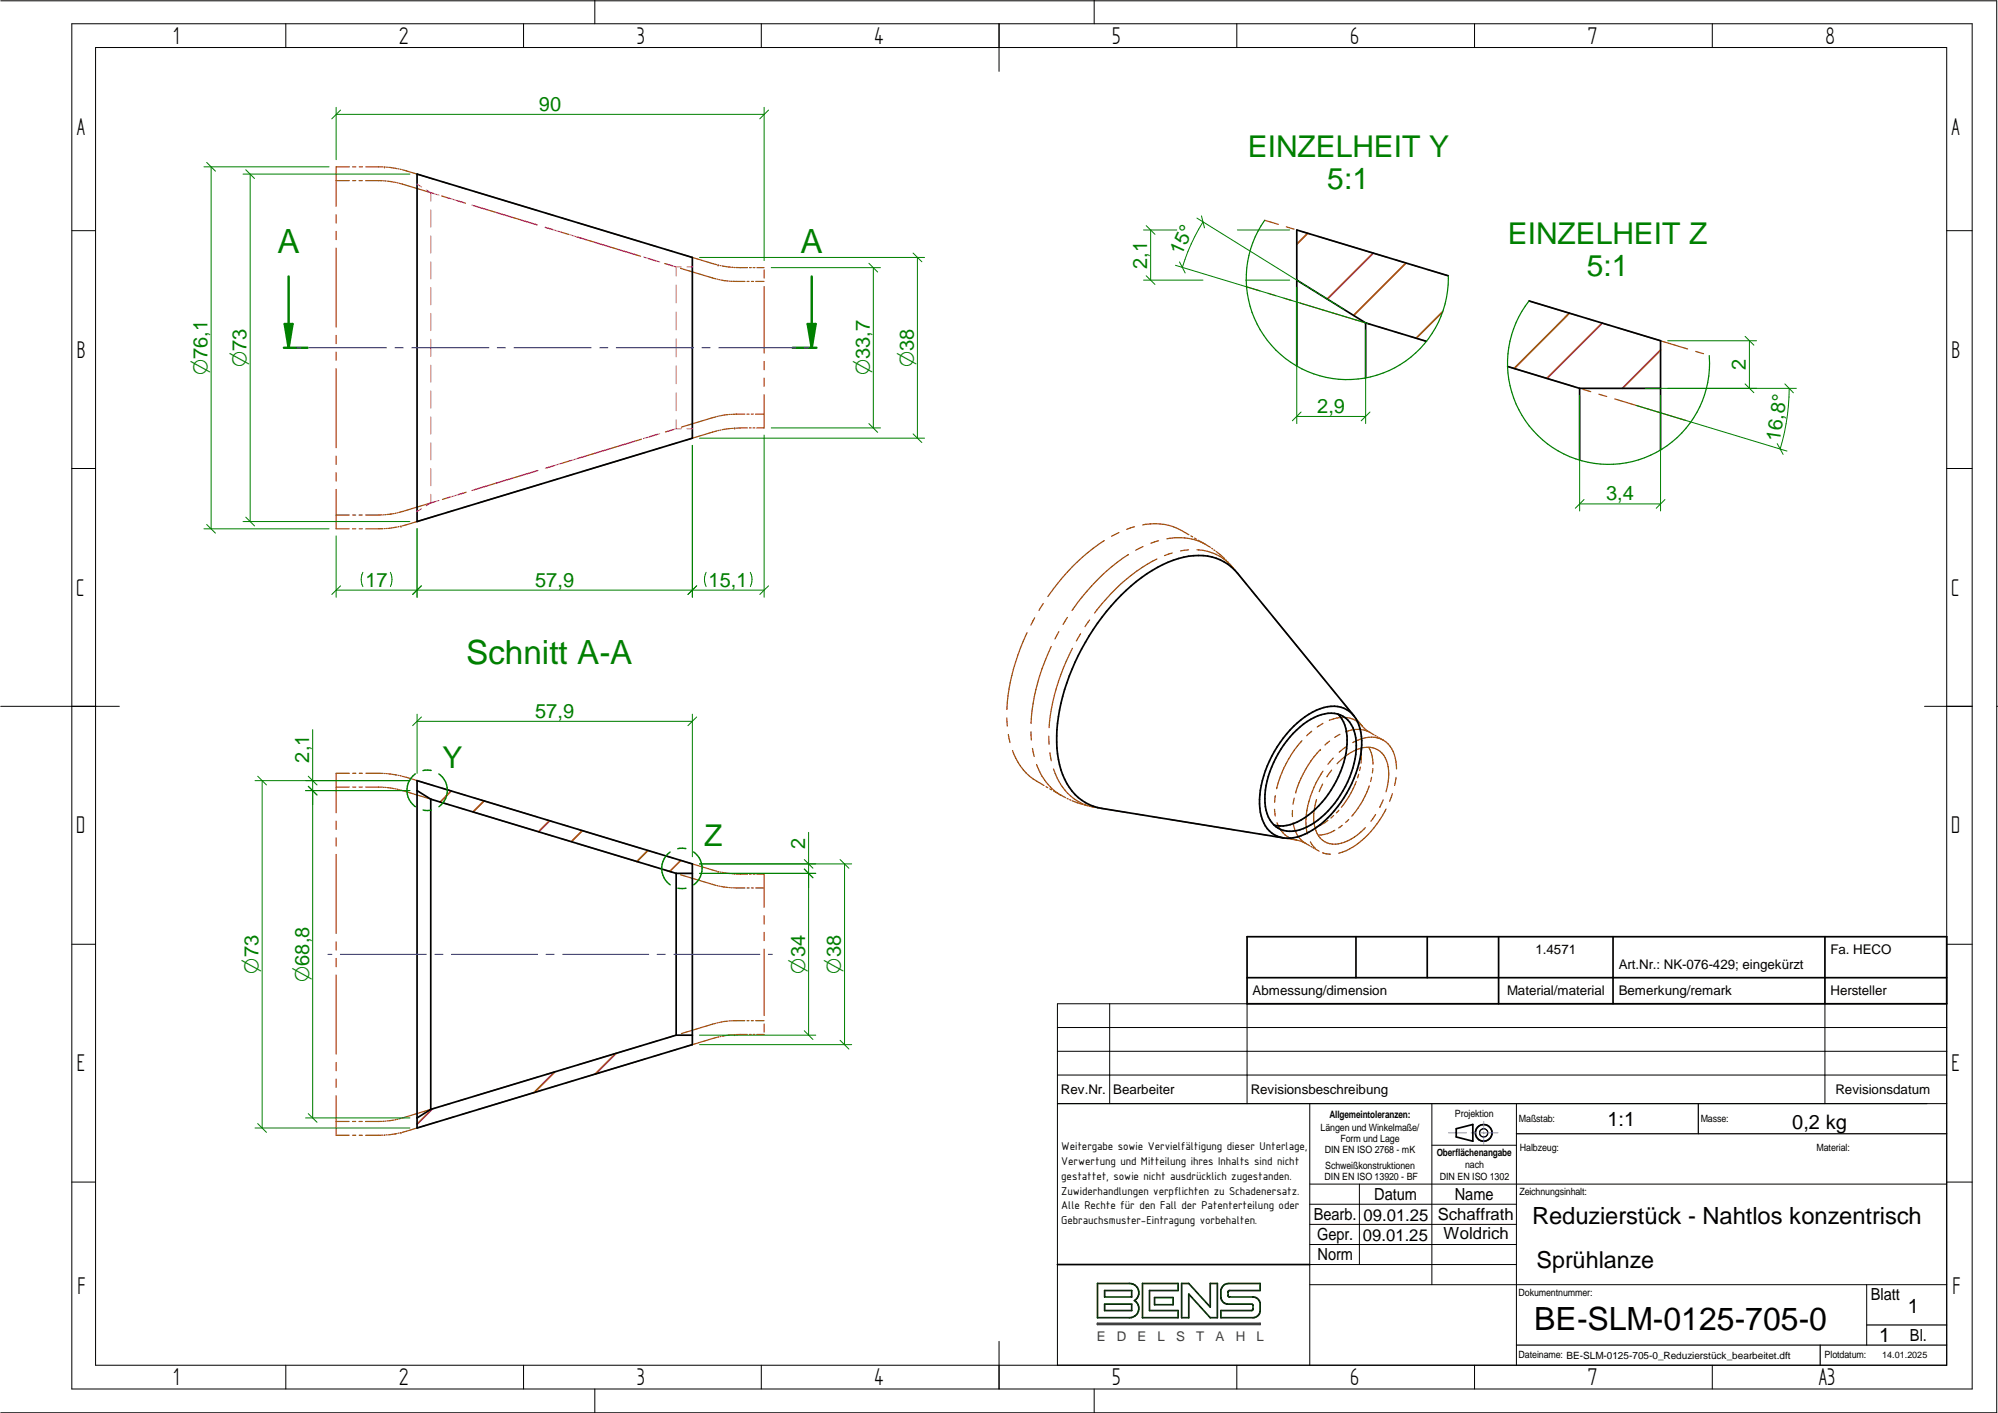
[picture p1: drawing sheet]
<svg xmlns="http://www.w3.org/2000/svg" width="420mm" height="297mm" viewBox="0 0 420 297" stroke-linecap="round" stroke-linejoin="round" font-family="sans-serif">
<g fill="none" stroke="#000" stroke-width=".21">
<path d="M.2 .2h419.7v296.8h-419.7M15.1 5h399.6v287h-399.6zM20.1 10h389.3v277h-389.3zM60.1 5v5M110.1 5v5M125.1 0v5M160.1 5v5M210.1 5v10M230.1 0v5M260.1 5v5M310.1 5v5M360.1 5v5"/>
<path d="M15.1 48.5h5M409.4 48.5h5.3M15.1 98.5h5M409.4 98.5h5.3M.2 148.5h24.9M404.7 148.5h10M419.9 148.5h.2M15.1 198.5h5M409.4 198.5h5.3M222.4 216h187M233.4 211v21M262.2 211v21"/>
<path d="M383.8 211v21M409.4 211h-187v76M222.4 232h187M222.4 226h187M222.4 221h187M275.4 232v55M301.1 232v38.1M318.9 232v55M15.1 248.5h5M275.4 253.2h43.5M275.4 257.4h43.5M275.4 248.9h134"/>
<path d="M285.9 248.9v16.9M301.1 240.7h17.8M409.4 248.5h5.3M275.4 270.1h134M275.4 261.6h43.5M275.4 265.8h43.5M392.5 270.1v12.7M60.1 287v5M110.1 287v5M125.1 292v5M160.1 287v5M210.1 282v10"/>
<path d="M230.1 292v5M260.1 287v5M310.1 287v5M360.1 287v5"/>
</g>
<g fill="none" stroke="#000" stroke-width=".25">
<path d="M318.9 238.3h90.5M357.1 232v6.3M392.5 278.5h16.9M318.9 282.8h90.5M382.8 282.8v4.2"/>
<circle cx="312" cy="238.1" r=".87"/>
</g>
<g fill="none" stroke="#000" stroke-width=".36">
<path d="M87.7 36.6l57.9 17.5v38l-57.9 17.5zM271.9 154.2a12.1 12.1 0 0 1 8.1-4.3 5.1 5.1 0 0 1 5 4.4 18.4 18.4 0 0 1-3.7 13.8 15.4 15.4 0 0 1-8.7 6.5 5.2 5.2 0 0 1-6.4-4.3 18.4 18.4 0 0 1 3.7-13.7zM272 152.7a12.9 12.9 0 0 1 8.6-4.2 5.7 5.7 0 0 1 5.4 4.6 19.1 19.1 0 0 1-2.8 13.6 19.1 19.1 0 0 1-10.4 9.2 5.8 5.8 0 0 1-7.6-4.4 19.2 19.2 0 0 1 2.8-13.6l1.9-2.8zM281.4 150.1a8.5 8.5 0 0 1 1.8 7.3 21.2 21.2 0 0 1-10.4 15.4l-1.5 .6-1.4 .2-2-.2M284.7 150.4l-24.4-29.9a10.8 10.8 0 0 0-11.4-3.4 30.1 30.1 0 0 0-15.2 10.3 46.8 46.8 0 0 0-11.4 26 18.5 18.5 0 0 0 3.2 12.9 10.1 10.1 0 0 0 6.2 3.6l38.1 6.2M306.2 237.3l3.5-.9v3.5l-3.5-.9zM222.4 265.8h53"/>
<circle cx="312" cy="238.2" r="1.75"/>
</g>
<path d="M304.6 238.1h3.8M309.4 238.1h.9M311.2 238.1h3.8M312 235.7v1.8M312 237.9v.4M312 238.8v1.8" fill="none" stroke="#229aff" stroke-width=".21"/>
<path d="M230.8 269.8h6.7a1.94 1.94 0 0 1 1.9 1.4 1.94 1.94 0 0 1-.8 2.2 1.95 1.95 0 0 1 .8 2.2 1.95 1.95 0 0 1-1.9 1.4h-6.7zM232.3 274.2h5.7v1.3h-5.7zM232.3 271.3h5.7v1.3h-5.7zM240.3 269.8h7.4v1.5h-6v4.2h6v1.5h-7.4zM242.8 272.8h3.9v1.5h-3.9zM248.5 269.8h1.5l4.5 5v-5h1.5v7.2h-1.5l-4.5-5v5h-1.5zM257.1 270.4a1.55 1.55 0 0 1 1.3-.6h6.6v1.5h-6.5l-.3 .3v.8l.3 .2h5l.6 .2 .6 .4a2.72 2.72 0 0 1 .3 2.3l-.3 .9-.9 .6h-7.1v-1.5h6.5l.3-.3v-.8l-.3-.2h-5l-.6-.2-.5-.4a3.4 3.4 0 0 1-.2-2.9z" fill="none" stroke="#004000" stroke-width=".36"/>
<path d="M230.8 278.2h34.2v.2h-34.2z" fill="none" stroke="#3f3f3f" stroke-width=".36"/>
<g fill="none" stroke="#9f5000" stroke-width=".25">
<path d="M70.7 38h2.7M73.5 35.1h-2.8v8.3M74.2 38h.6M74.2 35.1h.6M75.5 38h.7M75.6 35.1h.6M76.9 38h3.5M76.9 35.1h3.7M80.6 38h.2M80.8 35.1h.2M80.8 35.1h.1M81 38l.2 .1"/>
<path d="M81.3 35.1l.2 .1M81.4 38.1l1.5 .2M81.7 35.2l1.8 .3M83.2 38.3l.1 .1M83.5 38.4l.2 .1M83.7 35.5h.2M83.9 38.5l7.3 2.2M84.2 35.6h.2M84.6 35.7l6.6 2M92.9 38.2l1.7 .5M96.3 39.2l1.6 .5M70.7 45.1v1.8"/>
<path d="M70.7 48.6v1.8M70.7 52.2v16.5M92.9 41.2l1.6 .5M96.2 42.2l1.7 .5M99.6 43.2l13.4 4.1M99.6 40.2l13.4 4.1M114.6 47.8l1.7 .5M114.7 44.8l1.7 .5M118 48.8l1.6 .5M118.1 45.8l1.6 .5M121.3 49.8l13.4 4.1M121.4 46.8l13.4 4"/>
<path d="M136.4 54.4l1.7 .5M136.5 51.4l1.6 .5M139.8 55.4l1.6 .5M139.8 52.4l1.7 .5M143.1 56.4l7.5 2.2M143.2 53.4l7.5 2.2M150.8 58.7h.1M151 55.7h.1M151 55.7l.2 .1M151.2 58.8h.1M151.4 55.8l.2 .1M151.5 58.8l1.6 .3"/>
<path d="M151.9 55.9l1.7 .3M153.3 59.1h.2M153.7 59.1h.1M153.9 56.2h.2M154.1 59.1l2.5 .1M154.3 56.2h.2M154.5 56.2h.1M154.8 56.2l2.4 .1M157.1 59.2h.4M157.6 56.3h.4M158 59.2h.4M158.4 56.3h.4"/>
<path d="M158.9 59.2h1.8M159.2 56.3h1.5M160.7 56.7v1.8M70.7 70.5v1.7M70.7 74v1.7M70.7 77.5v16.6M160.7 60.2v14M160.7 76v1.7M160.7 79.5v1.7M70.7 95.9v1.7M70.7 99.4v1.7M113.1 98.9l-13.4 4.1"/>
<path d="M116.5 97.9l-1.7 .5M119.8 96.9l-1.6 .5M120.6 99.7l-1.7 .5M134.9 92.3l-13.4 4.1M135.7 95.1l-13.4 4.1M138.2 91.3l-1.6 .5M139 94.1l-1.6 .5M141.6 90.3l-1.7 .5M142.4 93.1l-1.7 .5M150.5 87.6l-7.2 2.2M150.7 90.6l-6.6 2M150.9 87.5l-.1 .1"/>
<path d="M151.2 90.5h-.3M151.3 87.4l-.2 .1M151.6 90.4h-.2M153 87.2l-1.5 .2M153.4 87.1h-.1M153.6 90.1l-1.8 .2M153.8 87.1h-.1M154.1 90l-.3 .1M154.5 90h-.2M154.5 90h.1M156.6 87.1h-2.5M157.1 87.1h.4"/>
<path d="M157.2 90h-2.5M157.6 90h.4M158 87.1h.4M158.4 90h.3M158.9 87.1h1.8M160.7 83v7h-1.6M70.7 102.9v8.3h2.7M70.7 108.3h2.7M74.1 108.3h.7M74.1 111.2h.7M75.5 108.3h.7M75.5 111.2h.7"/>
<path d="M80.4 108.2l-3.5 .1M80.5 111.1l-3.6 .1M80.6 108.2h.2M80.8 111.1h.2M81.2 108.2h-.2M81.4 111.1h-.2M82.9 108l-1.5 .2M83.3 107.9h-.2M83.5 110.8l-1.8 .3M83.7 107.8h-.2M83.9 110.7h-.2M84.3 110.6h.1"/>
<path d="M84.3 110.6l-.2 .1M91.3 105.5l-7.4 2.2M92.1 108.3l-7.5 2.3M94.7 104.5l-1.7 .5M95.5 107.3l-1.7 .5M98 103.5l-1.6 .5M98.8 106.3l-1.6 .5M113.9 101.7l-13.4 4M117.3 100.7l-1.7 .5M232.2 113.6a42.3 42.3 0 0 0-11.8 11.8M235.3 112l-1.5 .7M237.3 116.6a42.1 42.1 0 0 0-11.9 11.7"/>
<path d="M238.6 110.7l-1.7 .6M240.3 110.3a12.1 12.1 0 0 1 9.7 2.1M240.4 114.9l-1.6 .8M243.3 117.5a37.8 37.8 0 0 0-13.1 11.4M243.6 113.7l-1.6 .5M245.4 113.3a12 12 0 0 1 8.1 1.1M246.5 116.2l-1.6 .6M249.9 115.6l-1.6 .2M250.4 112.6l.4 .3M251.2 113.1l.4 .2M251.7 115.6a10.2 10.2 0 0 1 7.6 3.8l2.8 3.4M252 113.6l1.5 .8"/>
<path d="M253.5 114.4l1 .7M254.8 115.3l.2 .1M255.3 115.6l.2 .1M255.7 115.9l1.8 1.5M257.7 117.7l.2 .2M258.2 118.1l.1 .2M258.6 118.5l.7 .9M216 133a42.2 42.2 0 0 0-4.3 16.1M217.6 129.9l-.8 1.5M219.4 126.9l-.9 1.4M221.1 135.9a43 43 0 0 0-4.3 16.2M222.7 132.8l-.9 1.5"/>
<path d="M224.5 129.8l-.9 1.5M225.5 136.3a43.7 43.7 0 0 0-4.9 16.7M227.2 133.2l-.9 1.5M229.1 130.3l-.9 1.4M263.2 124.2l1.1 1.3M265.4 126.9l1.1 1.3M267.7 129.6l8.8 10.8M211.7 150.9l.1 1.8M212 154.4l.4 1.7M212.9 157.8a12.2 12.2 0 0 0 6.7 7.3M216.8 153.8l.1 1.8M217.1 157.3l.4 1.7"/>
<path d="M220.5 154.7l.1 1.8M220.8 158.2l.3 1.7M273.8 155.7a23.9 23.9 0 0 0-5.3 10.1M275.8 153.7l-1 1M277.6 141.8l1.1 1.3M277.7 157.6a22.9 22.9 0 0 0-5.2 8.9M277.7 157.5h.1M278.2 152.1l-1.2 .7M279.5 151.4a6.2 6.2 0 0 1 5.8 .2M279.6 155.8l-1 .8M279.8 144.5l1.1 1.3M280.4 159.4l-1.2 1.3"/>
<path d="M281.8 154.4l-1.1 .6M282 147.2l4.5 5.4M283 157l-1.4 1.1M283 153.8a6.1 6.1 0 0 1 5 .1M285.4 151.7h.1M285.5 151.7v.1M285.6 151.8l.4 .4M286.1 152.2v.1M286.2 157.3l.1 1.5-.1 1.6M286.2 152.3v.1M286.3 152.4l.2 .2M286.5 152.6l.2 .3"/>
<path d="M286.8 152.9v.1M286.9 153.1h.1M287 153.2l.4 .4M287.5 153.6h.1M287.7 153.7h.1M287.8 153.8l.2 .1M287.8 157.1l.6 1.1 .3 2.4M288 153.9l.9 .6M289.1 154.6l.3 .1M289.6 154.9l.2 .1M290 155.1l.9 .5M290.9 155.6a6.6 6.6 0 0 1 2.8 6"/>
<path d="M290.9 155.6a6.6 6.6 0 0 0-6.4 .5M218 160.7a12.2 12.2 0 0 0 5.1 6.5l-1.6-.9M220 165.4l.3 .2M220.8 165.8l.3 .2M221.5 161.6a11.5 11.5 0 0 0 5.7 7.1M223.1 167.2l1 .5M224.4 167.9l.2 .1M224.9 168.1l.3 .1M225.5 168.3l2.2 .8M227.4 168.8h.1M227.6 168.9l.1 .1M227.9 169l1 .4"/>
<path d="M228 169.2l.2 .1M228.5 169.4h.3M229.1 169.5l1.1 .2M229.1 169.5h.1M229.4 169.5l.1 .1M229.7 169.6l.5 .1M230.2 169.7l6.9 1.1M238.9 171.1l1.7 .3M242.3 171.7l1.7 .3M245.8 172.2l13.8 2.3M261.3 174.8l1.7 .2M264.8 175.3l1.7 .3"/>
<path d="M268 170.1l.2 1.4M268.2 167.2l-.2 1.5M268.2 175.9l4.4 .7M268.6 173a5.2 5.2 0 0 0 4 3.6M271.8 170.4v1.3M271.9 173a6 6 0 0 0 3.5 4.8M272.2 167.8l-.3 1.3M272.5 166.5h.1M272.6 176.6l.3 .1M273 176.7h.1M273.2 176.7h.1M273.3 176.8l.6 .2"/>
<path d="M274 177h.1M274.1 177.1h.1M274.3 177.2l.3 .1M275.6 177l1 1.4M275.7 177.9l.2 .2M276.1 178.2l.2 .1M276.5 178.4l.9 .5M276.8 168.1a10.9 10.9 0 0 0-.3 5.9M278.1 179.3l1.7 .3M278.1 164.8l-.7 1.6M278.2 162.1a18.5 18.5 0 0 0-3.4 12.7l.1 .5M279.2 172.5l-1.3 .9-1.4 .6"/>
<path d="M280 161.9l-1 1.4M280.4 171.4l-.5 .6M280.7 174.5l-1.6 .8-1.9 .2M281.2 160.5a9.5 9.5 0 0 1 6.9-3.4 4.4 4.4 0 0 1 3.8 4.1l.1 2.3-.5 3M281.5 170.3l-.5 .6M282.2 173.5l-.7 .6M283.6 172.3l-.6 .6M285.2 164.3l-1.6 3.2-1.5 2.2M285.7 162.8l-.2 .7M286.1 161.2l-.2 .8M287.1 174a9.5 9.5 0 0 1-6.9 3.4 4.1 4.1 0 0 1-3.7-3.4M287.9 165.2a18.9 18.9 0 0 1-3.6 6.4"/>
<path d="M288.4 163.4l-.2 .9M288.7 161.6l-.1 .9M289.3 171.2l-1 1.5M290.9 168.1l-.7 1.6M291.5 170.1a18.4 18.4 0 0 1-9.1 9l-.9 .3M292.8 166.8l-.6 1.7M293.6 163.4l-.3 1.7"/>
</g>
<g fill="none" stroke="#f0f" stroke-width=".25">
<path d="M87.7 38.7l1 .6M89.7 39.9l.9 .6M90.6 40.5v1.8M90.6 44.2v3.6M90.6 49.6v3.6M90.6 55v3.6M90.6 40.5l1.7 .5M94.1 41.6l3.4 1M99.2 43.1l3.4 1.1M104.4 44.7l3.4 1M109.5 46.2l3.5 1.1M114.7 47.8l3.4 1"/>
<path d="M119.9 49.4l3.4 1M125 50.9l3.4 1.1M130.2 52.5l3.4 1M135.3 54l3.4 1.1M140.5 55.6l1.7 .5M142.2 56.1h1.1M142.2 56.1v1.9M142.2 59.9v3.8M144.5 56.1h1.1M90.6 60.5v3.6M90.6 65.9v3.6M90.6 71.3v3.6"/>
<path d="M90.6 76.8v3.6M142.2 65.6v3.7M142.2 71.2v3.8M142.2 76.9v3.8M90.6 82.2v3.6M90.6 87.6v3.6M90.6 93.1v3.6M90.6 98.5v3.6M112.9 99l-3.4 1M118.1 97.4l-3.4 1M123.2 95.8l-3.4 1.1M128.4 94.3l-3.4 1"/>
<path d="M133.6 92.7l-3.5 1.1M138.7 91.2l-3.4 1M142.2 82.6v3.7M142.2 88.2v1.9M142.2 90.1h1.1M142.2 90.1l-1.7 .5M144.5 90.1h1.1M88.6 106.9l-.9 .6M90.6 103.9v1.8M90.6 105.7l-1 .6M92.3 105.2l-1.7 .5M97.5 103.7l-3.5 1"/>
<path d="M102.6 102.1l-3.4 1M107.8 100.5l-3.5 1.1"/>
</g>
<path d="M170.7 58.1v15h-4M60.7 73.1h4" fill="none" stroke="#008000" stroke-width=".51"/>
<path d="M169.9 68.1h1.6l-.8 5z" fill="#008000"/>
<path d="M60.7 58.1v15M169.9 68.1h1.6l-.8 5z" fill="none" stroke="#008000" stroke-width=".51"/>
<path d="M59.9 68.1h1.6l-.8 5z" fill="#008000"/>
<path d="M59.7 73.1h1M59.9 68.1h1.6l-.8 5zM170.7 73.1h1" fill="none" stroke="#008000" stroke-width=".51"/>
<g fill="none" stroke="#f00" stroke-width=".36">
<path d="M275 49l-2.3 2.3M288.8 53.2l-9.7 9.7M295.7 55.3l-11 11M303.4 65.6l-5.6 5.5M330 65.8l-11.6 11.7M336.9 67.9l-11.6 11.6M349.2 73.6l-8 8M94.9 166.3l-2.3 2.3M101.8 168.4l-2.3 2.3M115.6 172.5l-2.3 2.4M122.5 174.6l-2.3 2.3M136.3 178.8l-2.4 2.3"/>
<path d="M143.2 180.9l-2.4 2.3M90.9 233.1l-3.2 3.2M116.7 225.3l-4.4 4.4M129.5 221.4l-4.3 4.4"/>
</g>
<g fill="none" stroke="#9f5000" stroke-width=".25">
<path d="M266 46.3l2.8 .9M270.5 47.7l1.6 .5M273.8 48.7l1.7 .5M277.2 49.7l14.6 4.4M293.5 54.6l1.7 .5M296.9 55.6l1.6 .6M300.2 56.7l4.4 1.3M262.2 60.3l2.8 .9M266.6 61.7l1.7 .5M270 62.7l1.6 .5M273.3 63.7l14.9 4.5M289.9 68.7l1.7 .5"/>
<path d="M293.3 69.7l1.6 .5M296.6 70.7l3.4 1.1M317 77l14.2 4.3M321.6 63.3l10.3 3.1M333.6 66.9l1.6 .5M336.9 67.9l1.7 .5M340.3 68.9l14.6 4.5M356.6 73.9l1.6 .5M332.9 81.9l1.6 .4M336.2 82.9l1.7 .5M339.6 83.9l14.8 4.5M70.7 172.6v1.7"/>
<path d="M70.7 176.1v1.7M70.7 179.6v16.6M70.7 165.5h2.7M73.5 162.6h-2.8v8.3M74.2 165.5h.6M74.2 162.6h.6M75.5 165.5h.7M75.6 162.6h.6M76.9 165.5h3.5M76.9 162.6h3.7M80.6 165.5h.2M80.8 162.6h.2"/>
<path d="M81 165.5h.2M81.3 162.6h.2M81.4 165.6l1.5 .2M81.7 162.7l1.8 .2M83.2 165.8l.1 .1M83.5 165.9h.2M83.7 163h.2M83.9 166l7.3 2.2M84.2 163.1h.2M84.6 163.2l6.6 2M92.9 168.7l1.6 .5M92.9 165.7l1.7 .5"/>
<path d="M96.2 169.7l1.7 .5M96.3 166.7l1.6 .5M99.6 170.7l13.4 4.1M99.6 167.7l13.4 4M114.6 175.3l1.7 .5M114.7 172.3l1.7 .5M118 176.3l1.6 .5M118.1 173.3l1.6 .5M121.3 177.3l13.4 4.1M121.4 174.3l13.4 4.1M136.5 178.9l1.6 .4M139.8 179.9l1.7 .5"/>
<path d="M70.7 198v1.7M136.4 181.9l1.7 .5M139.8 182.9l1.6 .5M143.1 183.9l7.5 2.2M143.2 180.9l7.5 2.2M150.8 186.2h.1M151 183.2h.1M151 183.2h.2M151.2 186.3h.1M151.4 183.3h.2M151.5 186.3l1.6 .3M151.9 183.4l1.7 .2"/>
<path d="M153.3 186.6h.2M153.7 186.6h.1M153.9 183.7h.2M154.1 186.6l2.5 .1M154.3 183.7h.2M154.5 183.7h.1M154.8 183.7l2.4 .1M157.1 186.7h.4M157.6 183.8h.4M158 186.7h.4M158.4 183.8h.4M158.9 186.7h1.8"/>
<path d="M159.2 183.8h1.5v6.9M160.7 192.5v1.7M160.7 196v1.7M160.7 199.5v14M70.7 201.5v1.7M70.7 205v16.6M134.9 219.8l-13.4 4.1M138.2 218.8l-1.6 .5M141.6 217.8l-1.7 .5M150.5 215.1l-7.2 2.2M150.7 218.1l-6.6 2M150.9 215l-.1 .1"/>
<path d="M151.2 218h-.3M151.3 214.9l-.2 .1M151.6 217.9h-.2M153 214.7l-1.5 .2M153.4 214.6h-.1M153.6 217.6l-1.8 .2M153.8 214.6h-.1M154.1 217.5l-.3 .1M154.5 217.5h-.2M154.5 217.5h.1M156.6 214.6h-2.5M157.1 214.6h.4"/>
<path d="M157.2 217.5h-2.5M157.6 217.5h.4M158 214.6h.4M158.4 217.5h.3M158.9 214.6h1.8M159.1 217.5h1.6M160.7 215.3v1.7M70.7 223.4v1.7M70.7 226.8v1.8M70.7 230.4v8.3h2.7M70.7 235.8h2.7M74.1 235.8h.7"/>
<path d="M74.1 238.7h.7M75.5 235.8h.7M75.5 238.7h.7M80.4 235.7l-3.5 .1M80.5 238.6l-3.6 .1M80.6 235.7h.2M81 235.7h.2M81 238.6h-.2M81.4 238.6h-.2M82.9 235.4l-1.5 .2M83.3 235.4h-.2M83.5 238.3l-1.8 .2"/>
<path d="M83.7 235.3h-.2M83.9 238.2h-.2M84.3 238.1h.1M84.3 238.1h-.2M91.3 233l-7.4 2.2M92.1 235.8l-7.5 2.2M94.7 232l-1.7 .5M95.5 234.8l-1.7 .5M98 231l-1.6 .5M98.8 233.7l-1.6 .6M113.1 226.4l-13.4 4M113.9 229.2l-13.4 4"/>
<path d="M116.5 225.4l-1.7 .5M117.3 228.2l-1.7 .5M119.8 224.4l-1.6 .5M120.6 227.2l-1.7 .5M135.7 222.6l-13.4 4.1M139 221.6l-1.6 .5M142.4 220.6l-1.7 .5"/>
</g>
<g fill="none" stroke="#000" stroke-width=".36">
<path d="M272.7 58.9l14.5 9M304.6 58l-31.9-9.7v28.6M287.2 67.9v11.5M287.2 67.9l12.8 3.9M317 77l15.2 4.6M321.6 63.3l27.6 8.3v23M332.2 81.6h17M332.2 81.6v15.1M87.7 164.1l57.9 17.5v38l-57.9 17.5zM87.7 166.2l2.9 1.8M90.6 168v65.2M90.6 168l51.6 15.6"/>
<path d="M142.2 183.6v34M142.2 183.6h3.4M262.2 196.9h147.2v14.1h-147.2zM285.1 196.9v8.6M300.1 196.9v8.6M315.1 196.9v14.1M339.2 196.9v14.1M383.8 196.9v14.1M142.2 217.6h3.4M142.2 217.6l-51.6 15.6M262.2 205.5h147.2M90.6 233.2l-2.9 1.8"/>
</g>
<g fill="none" stroke="#008000" stroke-width=".21">
<path d="M42.9 35.1h26.3M43.5 34.1l1.8 1.9M44.4 35.1v76.1M51.1 36.6h35.1M51.7 35.7l1.8 1.8M52.6 36.6v73M70.7 24h90M70.7 22.6v11M71.6 23.1l-1.8 1.9M160.7 22.6v32.2M161.6 23.1l-1.8 1.9M147.1 54.1h47.3"/>
<path d="M162.2 56.3h23M182.7 55.4l1.9 1.8M183.7 56.3v33.7M192 53.2l1.9 1.8M192.9 54.1v38M240.5 48.3h7M240.5 58.9h12.5M241 47.4l1.9 1.9M241 58l1.9 1.8M242 48.3v10.6M247.2 55.8l40.4 12.2M248 55.1l1.2 2.3"/>
<path d="M251.7 45.8l31 19.3M252.7 45.4l.6 2.5M253 46.7l-1.7 3a38.4 38.4 0 0 0-2.7 6.5M260.2 48.3h11M262 58.9h9.2M272.7 60.4v28.6M287.2 69.4v19.6M350.7 71.6h18.7M367 70.7l1.8 1.9M367.9 71.6v10M145.6 93.6v32M147.1 92.1h47.3"/>
<path d="M160.7 91.5v34.1M162.2 90h23M182.7 89l1.9 1.9M192 91.2l1.9 1.8M272.7 87.5h14.5M273.6 86.6l-1.8 1.9M288.1 86.6l-1.9 1.9M332.2 83.1v24.3M344.1 85.2l31.7 9.6M346 81.6h31.8M349.2 83.1v24.3M367 80.7l1.8 1.8"/>
<path d="M373.7 93.3l1.3 2.2M375.3 80.7l1.8 1.9M376.2 81.6l-.3 5.6a43 43 0 0 1-1.6 7.2M42.9 111.2h26.3M43.5 110.3l1.8 1.8M51.1 109.6h35.1M51.7 108.7l1.8 1.9M70.7 112.7v12.9M87.7 111.1v14.5M332.2 105.9h17M333.1 105l-1.8 1.8M350.1 105l-1.8 1.8"/>
<path d="M70.7 124.1h90M71.6 123.1l-1.8 1.9M76.3 120.3a3.3 3.3 0 0 0 0 3M82.1 120.3l.3 1.5-.3 1.5M88.6 123.1l-1.8 1.9M146.5 123.1l-1.8 1.9M148.5 120.3a3.3 3.3 0 0 0 0 3M157.8 120.3a3.3 3.3 0 0 1 0 3M161.6 123.1l-1.8 1.9M65.8 153.4v81.6M87.7 150.1v12.5M87.7 151.6h57.9"/>
<path d="M88.6 150.7l-1.8 1.8M145.6 150.1v30M146.5 150.7l-1.8 1.8M53.6 164.1h32.6M54.2 163.2l1.8 1.8M55.1 164.1v73M64.3 166.2h21.9M64.8 165.3l1.9 1.8M64.8 163.2l1.9 1.8M170 175v42.6M147.1 183.6h24.4M147.1 181.6h32"/>
<path d="M169.1 182.7l1.9 1.8M169.1 180.7l1.9 1.8M176.7 180.7l1.8 1.8M177.6 181.6v38M147.1 217.6h24.4M147.1 219.6h32M169.1 216.7l1.9 1.8M176.7 218.7l1.8 1.8M53.6 237.1h32.6M54.2 236.2l1.8 1.8M64.3 235h21.9M64.8 234.1l1.9 1.8"/>
</g>
<g fill="none" stroke="#00f" stroke-width=".21">
<path d="M62.4 73.1h.9M65.1 73.1h16.2M83.1 73.1h1.7M86.6 73.1h16.2M104.6 73.1h1.7M108.1 73.1h16.2M126.1 73.1h1.7M129.6 73.1h16.2M147.6 73.1h1.7M151.1 73.1h16.3M169.1 73.1h.9M68.9 200.6h.9"/>
<path d="M71.6 200.6h18.1M91.4 200.6h1.8M94.9 200.6h18.1M114.8 200.6h1.8M118.3 200.6h18.1M138.2 200.6h1.7M141.7 200.6h18.1M161.6 200.6h.8"/>
</g>
<path d="M87.3 162.7a4.2 4.2 0 0 0 .1 6.9M89 170.3l1 .1 .7-.1M90.7 162h-1.7M92.3 162.7a4.2 4.2 0 0 1 0 6.9M140.9 179.1a4.2 4.2 0 0 0 0 6.9M144.2 178.4h-1.7M145.8 179.1a4.2 4.2 0 0 1 .1 6.9M142.5 186.7h1.8" fill="none" stroke="#008000" stroke-width=".3"/>
<path d="M265.9 46.3a21.2 21.2 0 0 0 11.3 32.6 21.2 21.2 0 0 0 27.4-20.9M321.5 63.3a21.2 21.2 0 0 0 10.6 33.4 21.2 21.2 0 0 0 27.3-22" fill="none" stroke="#008000" stroke-width=".25"/>
<g font-size="7" fill="#008000">
<text x="58.4" y="53.3">A</text>
<text x="168.3" y="53.3">A</text>
<text x="98" y="139.6">Schnitt A-A</text>
</g>
<text font-size="6.7" x="322.6" y="279.6">BE-SLM-0125-705-0</text>
<g font-size="6.3" fill="#008000">
<text x="262.4" y="33">EINZELHEIT Y</text>
<text x="279.1" y="39.7">5:1</text>
<text x="317.1" y="51.2">EINZELHEIT Z</text>
<text x="333.7" y="58">5:1</text>
<text x="93.1" y="161.4">Y</text>
<text x="148.1" y="177.8">Z</text>
</g>
<g font-size="5.8">
<text x="36.4" y="9.2">1</text>
<text x="83.9" y="9.2">2</text>
<text x="133.9" y="9.2">3</text>
<text x="183.9" y="9.2">4</text>
<text x="233.9" y="9.2">5</text>
<text x="283.9" y="9.2">6</text>
<text x="333.9" y="9.2">7</text>
<text x="383.9" y="9.2">8</text>
<text x="16.1" y="28.4">A</text>
<text x="410.4" y="28.4">A</text>
<text x="16.1" y="75.2">B</text>
<text x="410.4" y="75.2">B</text>
<text x="16" y="125.2">C</text>
<text x="410.3" y="125.2">C</text>
<text x="16" y="175.2">D</text>
<text x="410.3" y="175.2">D</text>
<text x="16.1" y="225.2">E</text>
<text x="410.4" y="225.2">E</text>
<text x="16.3" y="271.9">F</text>
<text x="410.6" y="271.9">F</text>
<text x="36.4" y="291.2">1</text>
<text x="83.9" y="291.2">2</text>
<text x="133.9" y="291.2">3</text>
<text x="183.9" y="291.2">4</text>
<text x="233.9" y="291.2">5</text>
<text x="283.9" y="291.2">6</text>
<text x="333.9" y="291.2">7</text>
<text x="382.4" y="291.2">A3</text>
</g>
<text font-size="5" x="322.2" y="257.3">Reduzierstück - Nahtlos konzentrisch</text>
<text font-size="4.9" x="323.1" y="266.5">Sprühlanze</text>
<g font-size="4.6" fill="#008000">
<text x="51.8" y="77.2" transform="rotate(-90 51.8 77.2)">O73</text>
<text x="192.2" y="77.2" transform="rotate(-90 192.2 77.2)">O38</text>
<text x="43.6" y="78.9" transform="rotate(-90 43.6 78.9)">O76,1</text>
<text x="182.9" y="78.9" transform="rotate(-90 182.9 78.9)">O33,7</text>
<text x="54.4" y="204.7" transform="rotate(-90 54.4 204.7)">O73</text>
<text x="65" y="206.4" transform="rotate(-90 65 206.4)">O68,8</text>
<text x="169.3" y="204.7" transform="rotate(-90 169.3 204.7)">O34</text>
<text x="176.8" y="204.7" transform="rotate(-90 176.8 204.7)">O38</text>
</g>
<g font-size="4.2" fill="#008000">
<text x="113.3" y="23.3">90</text>
<text x="248.5" y="53.9" transform="rotate(-66 248.5 53.9)">15°</text>
<text x="241.2" y="56.6" transform="rotate(-90 241.2 56.6)">2,1</text>
<text x="367.1" y="77.8" transform="rotate(-90 367.1 77.8)">2</text>
<text x="277" y="86.8">2,9</text>
<text x="374.3" y="92.9" transform="rotate(-82 374.3 92.9)">16,8°</text>
<text x="337.8" y="105.2">3,4</text>
<text x="76.8" y="123.3">17</text>
<text x="112.5" y="123.3">57,9</text>
<text x="149" y="123.3">15,1</text>
<text x="112.5" y="150.9">57,9</text>
<text x="65" y="160.3" transform="rotate(-90 65 160.3)">2,1</text>
<text x="169.3" y="178.4" transform="rotate(-90 169.3 178.4)">2</text>
</g>
<g font-size="4.2">
<text x="338" y="236.8">1:1</text>
<text x="376.9" y="237.4">0,2 kg</text>
<text x="401.2" y="276.1">1</text>
<text x="395.2" y="282.1">1</text>
</g>
<g font-size="3.5">
<text x="276.3" y="256.5">Bearb.</text>
<text x="286.7" y="256.7">09.01.25</text>
<text x="289" y="252.2">Datum</text>
<text x="302.4" y="256.5">Schaffrath</text>
<text x="305.9" y="252.2">Name</text>
<text x="277" y="260.7">Gepr.</text>
<text x="286.6" y="260.8">09.01.25</text>
<text x="303.5" y="260.6">Woldrich</text>
<text x="277" y="264.9">Norm</text>
<text x="393.4" y="273.4">Blatt</text>
<text x="401.6" y="281.8">Bl.</text>
</g>
<g font-size="2.8">
<text x="322.9" y="200.6">1.4571</text>
<text x="340.4" y="203.7">Art.Nr.: NK-076-429; eingekürzt</text>
<text x="384.9" y="200.6">Fa. HECO</text>
<text x="263.4" y="209.2">Abmessung/dimension</text>
<text x="316.9" y="209.2">Material/material</text>
<text x="340.4" y="209.2">Bemerkung/remark</text>
<text x="384.9" y="209.2">Hersteller</text>
<text x="223.1" y="229.9">Rev.Nr.</text>
<text x="234.1" y="229.9">Bearbeiter</text>
<text x="263" y="230">Revisionsbeschreibung</text>
<text x="386" y="229.9">Revisionsdatum</text>
</g>
<g font-size="2.8" fill="#3f3f3f">
<text x="230.6" y="281.8">E</text>
<text x="234.8" y="281.8">D</text>
<text x="239.2" y="281.8">E</text>
<text x="243.4" y="281.8">L</text>
<text x="247.3" y="281.8">S</text>
<text x="251.6" y="281.8">T</text>
<text x="255.6" y="281.8">A</text>
<text x="259.9" y="281.8">H</text>
<text x="264.2" y="281.8">L</text>
</g>
<g font-size="2.6">
<text x="223.2" y="241.7">Weitergabe sowie Vervielfältigung dieser Unterlage,</text>
<text x="223.2" y="244.9">Verwertung und Mitteilung ihres Inhalts sind nicht</text>
<text x="223.2" y="248">gestattet, sowie nicht ausdrücklich zugestanden.</text>
<text x="223.2" y="251.1">Zuwiderhandlungen verpflichten zu Schadenersatz.</text>
<text x="223.2" y="254.2">Alle Rechte für den Fall der Patenterteilung oder</text>
<text x="223.2" y="257.4">Gebrauchsmuster-Eintragung vorbehalten.</text>
</g>
<g font-size="2.1">
<text x="277.7" y="237.8">Längen und Winkelmaße/</text>
<text x="279.6" y="235">Allgemeintoleranzen:</text>
<text x="306" y="234.8">Projektion</text>
<text x="319.4" y="235.9">Maßstab:</text>
<text x="357.6" y="235.9">Masse:</text>
<text x="278.6" y="242.5">DIN EN ISO 2768 - mK</text>
<text x="278.6" y="245.7">Schweißkonstruktionen</text>
<text x="281.9" y="240.1">Form und Lage</text>
<text x="302.1" y="243">Oberflächenangabe</text>
<text x="308.1" y="245.6">nach</text>
<text x="319.6" y="241.9">Halbzeug:</text>
<text x="382" y="242">Material:</text>
<text x="278.6" y="248">DIN EN ISO 13920 - BF</text>
<text x="302.8" y="248">DIN EN ISO 1302</text>
<text x="319.5" y="251.2">Zeichnungsinhalt:</text>
<text x="319.3" y="272.4">Dokumentnummer:</text>
<text x="319.4" y="285.6">Dateiname: BE-SLM-0125-705-0_Reduzierstück_bearbeitet.dft</text>
<text x="383.7" y="285.6">Plotdatum:</text>
</g>
<text font-size="1.9" x="395.8" y="285.5">14.01.2025</text>
</svg>
